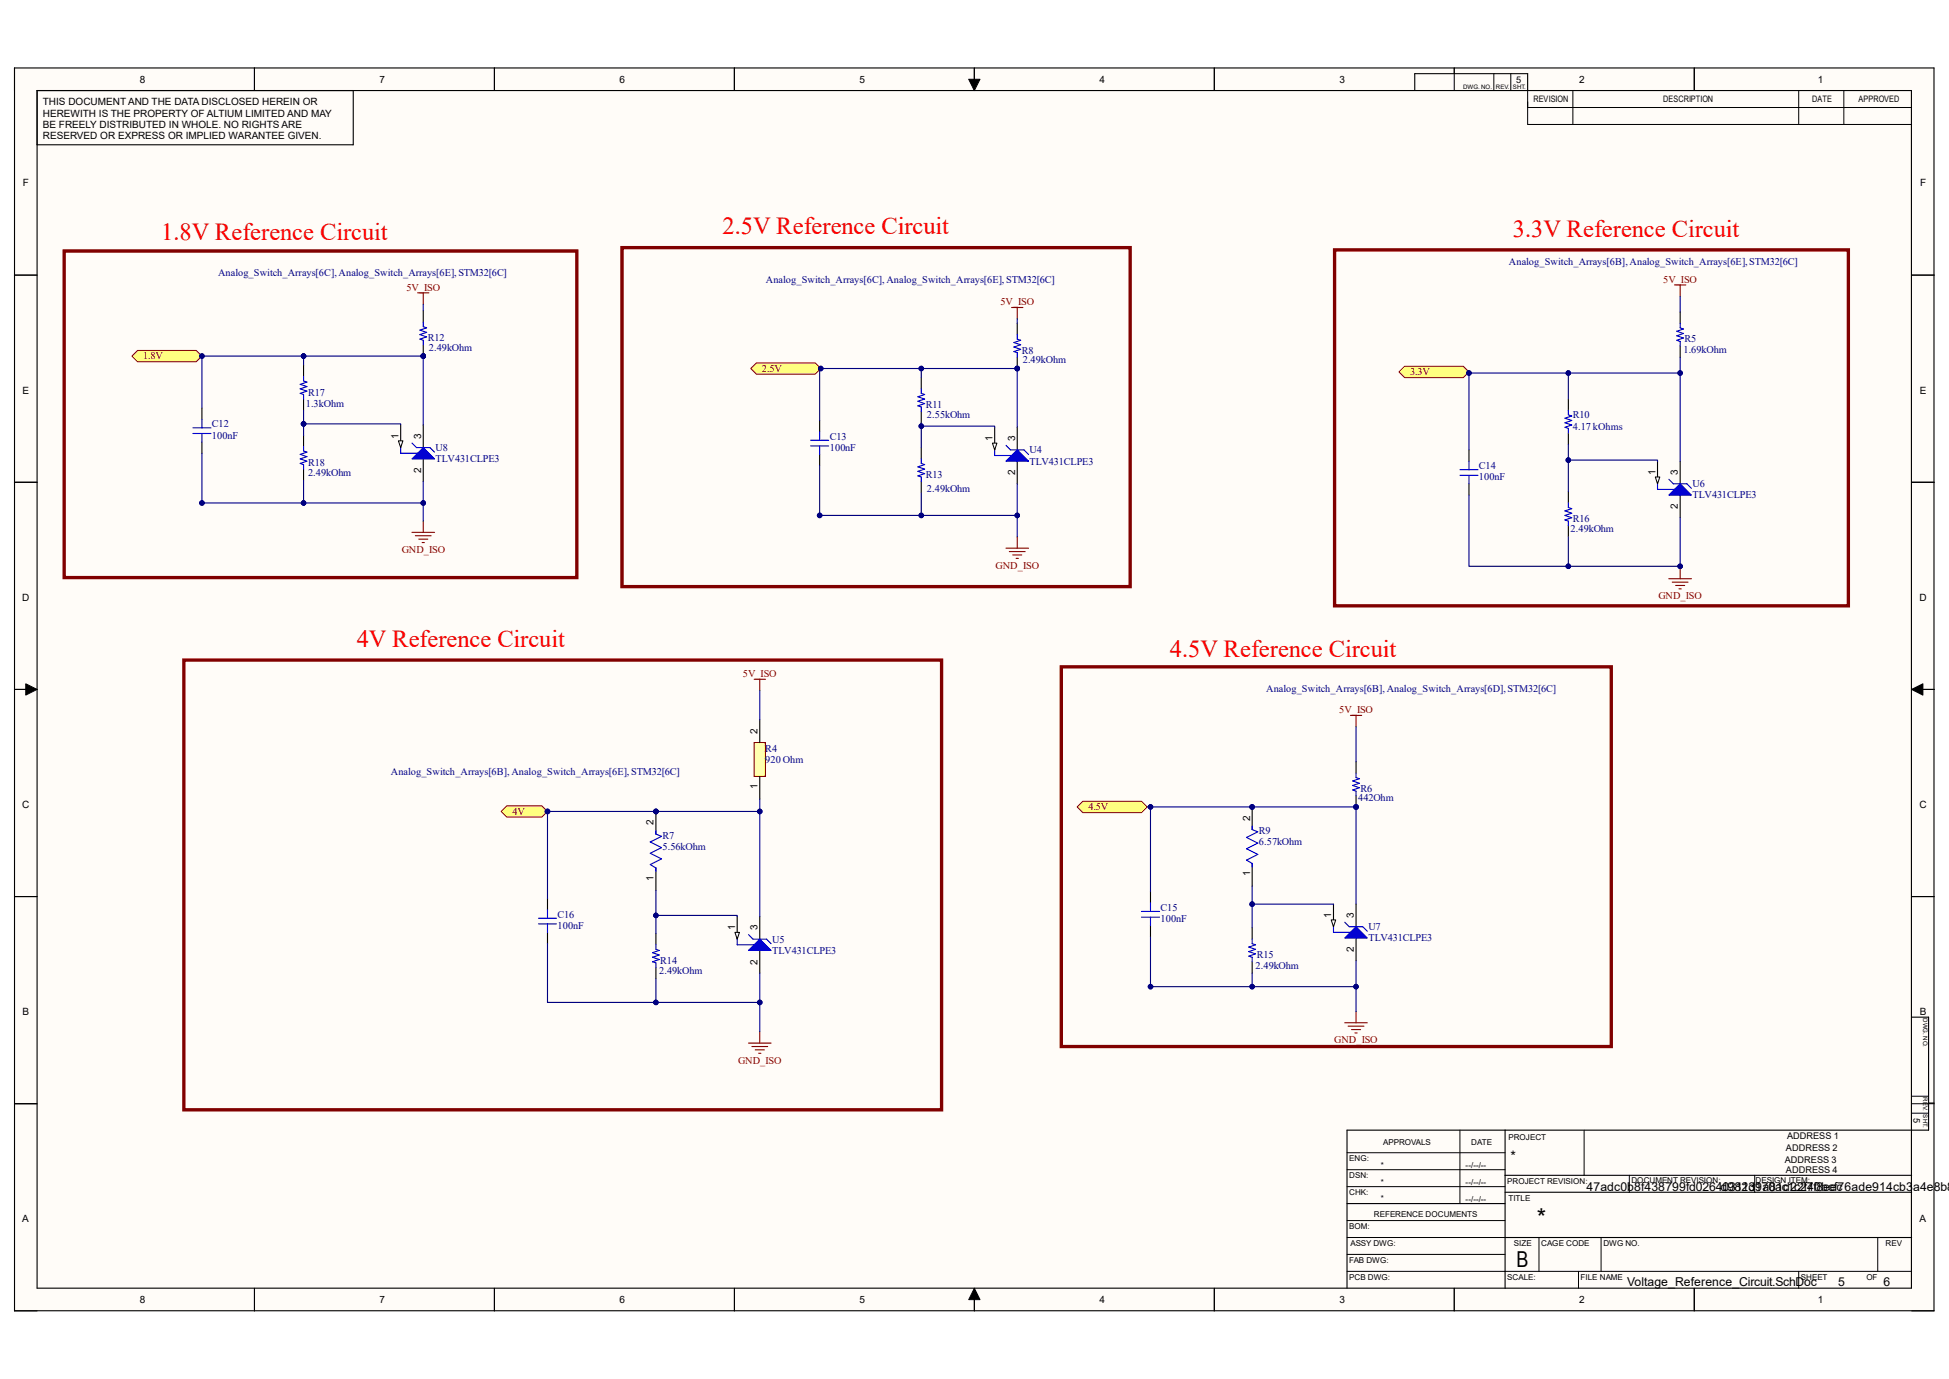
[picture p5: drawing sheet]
<svg xmlns="http://www.w3.org/2000/svg" width="297mm" height="210mm" viewBox="0 0 297 210" stroke-linecap="round" stroke-linejoin="round" font-family="sans-serif">
<g fill="#fffcf8">
<path d="M2.2 10.4h292.6v189.2h-292.6z" fill-rule="evenodd"/>
<path d="M5.7 13.8h285.6v182.4h-285.6z" fill-rule="evenodd"/>
</g>
<g fill="none" stroke="#000" stroke-width=".15">
<path d="M2.2 10.3v3.5M38.8 10.3v3.5M75.3 10.3v3.5M111.9 10.4v3.4M147.6 12.1h1.7l-.8 1.7zM148.5 10.4v3.4M185 10.4v3.4M221.6 10.4v3.4M227.6 11.2v2.6M230.2 11.2v2.6M232.8 13.8v5.2h58.5M232.8 16.4h58.5"/>
<path d="M239.7 13.8v5.2M258.2 10.4v3.4M274.1 13.8v5.2M281 13.8v5.2M2.2 41.9h3.4M291.3 41.9h3.5M2.2 73.4h3.4M291.3 73.4h3.5M2.2 105h3.4M3.9 104.1l1.7 .9-1.7 .9zM291.3 105l1.7-.9v1.8zM291.3 105h3.5"/>
<path d="M2.2 136.5h3.4M291.3 136.5h3.5M2.2 168.1h3.4M205.3 178.1h24.1M205.3 175.6h24.1M222.5 172.1v11.2M241.4 172.1v6.9M248.3 179v2.6M267.4 179v2.6M291.3 168.1h3.5M291.3 169.5h2.6M291.3 167h2.6"/>
<path d="M2.2 196.2v3.4h3.5M38.8 196.2v3.4M75.3 196.2v3.4M111.9 196.2v3.4M148.5 196.2l.8 1.7h-1.7zM148.5 196.2v3.4M185 196.2v3.4M205.3 193.6h86M205.3 180.7h24.1M205.3 188.5h24.1M205.3 185.9h24.1M205.3 191h24.1"/>
<path d="M221.6 196.2v3.4M234.5 188.5v5.1M240.5 193.6v2.6M244 188.5v5.1M258.2 196.2v3.4M274.1 193.6v2.6M286.2 188.5v5.1M291.3 199.6h3.5"/>
</g>
<g fill="none" stroke="#000" stroke-width=".17">
<path d="M2.2 10.4h292.5v189.2h-292.5zM5.6 13.8h285.7v182.4h-285.6zM38.8 10.3v3.5M53.8 13.8v8.3h-48.2M75.3 10.3v3.5M111.9 10.4v3.4M148.5 10.4v3.4M185 10.4v3.4M215.6 13.8v-2.6h17.2v2.6M221.6 10.4v.8M258.2 10.4v3.4M2.2 41.9h3.4"/>
<path d="M291.3 41.9h3.5M2.2 73.4h3.4M64.5 64.7v3.5M64.5 69.9v3.4M291.3 73.4h3.5M2.2 105h3.4M291.3 105h3.5M2.2 136.5h3.4M291.3 136.5h3.5M291.3 154.9h2.6v17.2h-88.6v24.1M2.2 168.1h3.4M229.4 179h61.9"/>
<path d="M229.4 172.1v24.1M293.9 168h.9M38.8 196.2v3.4M75.3 196.2v3.4M111.9 196.2v3.4M148.5 196.2v3.4M185 196.2v3.4M205.3 183.3h24.1M221.6 196.2v3.4M229.4 181.6h61.9M229.4 188.5h61.9M258.2 196.2v3.4"/>
</g>
<path d="M147.6 12.1h1.7l-.8 1.7zM3.9 104.1l1.7 .9-1.7 .9zM291.3 105l1.7-.9v1.8zM148.5 196.2l.8 1.7h-1.7z" fill="#000"/>
<path d="M64.5 68.2l1.7 1.7h-3.4z" fill="#00f"/>
<path d="M61.1 68.2v.8h2.7M62.8 67.5l.7 .7h2l.7 .7M64.5 68.2l1.7 1.7h-3.4z" fill="none" stroke="#00f" stroke-width=".17"/>
<path d="M61.1 64.7v3.5" fill="none" stroke="#000" stroke-width=".17"/>
<path d="M60.7 67.1h.7l-.3 1.1z" fill="#f8fcff"/>
<path d="M60.7 67.1h.7l-.3 1.1z" fill="none" stroke="#000" stroke-width=".15"/>
<path d="M64.5 79.4v1.7M62.8 81.1h3.4M63.3 81.6h2.4M63.8 82.1h1.4M64.3 82.6h.4" fill="none" stroke="#800000" stroke-width=".17"/>
<path d="M20.1 54.2l.9-.8h8.9l.9 .8-.9 .9h-8.9z" fill-rule="evenodd" fill="#ffff80"/>
<path d="M20.1 54.2l.9-.8h8.9l.9 .8-.9 .9h-8.9z" fill="none" stroke="#800000" stroke-width=".15"/>
<circle cx="30.8" cy="54.2" r=".34" fill="#000080"/>
<circle cx="30.8" cy="54.2" r=".34" fill="none" stroke="#000080" stroke-width=".15"/>
<path d="M63.6 44.6h1.8M64.5 44.6v1.7" fill="none" stroke="#800000" stroke-width=".17"/>
<path d="M46.3 66.3v1.7M46.3 71.4v1.8" fill="none" stroke="#000" stroke-width=".17"/>
<path d="M46.3 68v.7l.5 .2-1.1 .3 1.1 .3-1.1 .4 1.1 .3-1.1 .4 .6 .2v.6" fill="none" stroke="#00f" stroke-width=".17"/>
<circle cx="64.5" cy="54.2" r=".34" fill="#000080"/>
<circle cx="64.5" cy="54.2" r=".34" fill="none" stroke="#000080" stroke-width=".15"/>
<path d="M64.5 47.3v1.8M64.5 52.5v1.7" fill="none" stroke="#000" stroke-width=".17"/>
<circle cx="64.5" cy="54.2" r=".34" fill="#000080"/>
<circle cx="64.5" cy="54.2" r=".34" fill="none" stroke="#000080" stroke-width=".15"/>
<path d="M46.3 57.3v.7l.5 .2-1.1 .3 1.1 .4-1.1 .3 1.1 .4-1.1 .3 .6 .2v.7M64.5 49.1v.7l.5 .1-1 .4 1 .3-1 .4 1 .3-1 .3 .5 .2v.7M29.4 65.2h2.7M29.4 66h2.7M30.8 63.9v1.3M30.8 66v1.3" fill="none" stroke="#00f" stroke-width=".17"/>
<path d="M46.3 55.6v1.7M30.8 62.1v1.8M30.8 67.3v1.7M46.3 60.8v1.7M155 65.1v3.4M155 70.2v3.5" fill="none" stroke="#000" stroke-width=".17"/>
<path d="M153.3 70.2l1.7-1.7 1.7 1.7z" fill="#00f"/>
<path d="M151.6 68.5v.9h2.7M153.3 70.2l1.7-1.7 1.7 1.7zM153.3 67.8l.7 .7h2.1l.6 .7" fill="none" stroke="#00f" stroke-width=".17"/>
<path d="M151.6 65.1v3.4" fill="none" stroke="#000" stroke-width=".17"/>
<path d="M151.2 67.5h.7l-.3 1z" fill="#f8fcff"/>
<path d="M151.2 67.5h.7l-.3 1z" fill="none" stroke="#000" stroke-width=".15"/>
<path d="M153.3 83.5h3.4M153.8 84h2.4M154.3 84.5h1.4M154.9 85h.3M155 81.8v1.7" fill="none" stroke="#800000" stroke-width=".17"/>
<path d="M114.4 56.1l.9-.8h8.9l.9 .8-.9 .9h-8.9z" fill-rule="evenodd" fill="#ffff80"/>
<path d="M114.4 56.1l.9-.8h8.9l.9 .8-.9 .9h-8.9z" fill="none" stroke="#800000" stroke-width=".15"/>
<circle cx="125.1" cy="56.1" r=".34" fill="#000080"/>
<circle cx="125.1" cy="56.1" r=".34" fill="none" stroke="#000080" stroke-width=".15"/>
<path d="M154.2 46.8h1.7M155 46.8v1.8" fill="none" stroke="#800000" stroke-width=".17"/>
<path d="M140.4 57.5v1.7M140.4 62.7v1.7M140.4 68.2v1.7M140.4 73.3v1.8" fill="none" stroke="#000" stroke-width=".17"/>
<path d="M140.4 59.2v.7l.5 .2-1 .3 1 .4-1 .3 1 .4-1 .3 .5 .2v.7M140.4 69.9v.7l.5 .2-1 .3 1 .3-1 .4 1 .3-1 .4 .5 .1v.7" fill="none" stroke="#00f" stroke-width=".17"/>
<circle cx="155" cy="56.1" r=".34" fill="#000080"/>
<circle cx="155" cy="56.1" r=".34" fill="none" stroke="#000080" stroke-width=".15"/>
<path d="M155 49.2v1.8M155 54.4v1.7" fill="none" stroke="#000" stroke-width=".17"/>
<circle cx="155" cy="56.1" r=".34" fill="#000080"/>
<circle cx="155" cy="56.1" r=".34" fill="none" stroke="#000080" stroke-width=".15"/>
<path d="M155 51v.7l.5 .1-1 .4 1 .3-1 .4 1 .3-1 .3 .5 .2v.7M123.5 67.1h2.8M123.5 67.9h2.8M124.9 65.8v1.3M124.9 67.9v1.3" fill="none" stroke="#00f" stroke-width=".17"/>
<path d="M124.9 64v1.8M124.9 69.2v1.7M256 70.2v3.5M256 75.4v3.4" fill="none" stroke="#000" stroke-width=".17"/>
<path d="M256 73.7l1.8 1.7h-3.5z" fill="#00f"/>
<path d="M252.6 73.7v.8h2.8M254.3 73l.7 .7h2.1l.7 .7M256 73.7l1.8 1.7h-3.5z" fill="none" stroke="#00f" stroke-width=".17"/>
<path d="M252.6 70.2v3.5" fill="none" stroke="#000" stroke-width=".17"/>
<path d="M252.3 72.6h.6l-.3 1.1z" fill="#f8fcff"/>
<path d="M252.3 72.6h.6l-.3 1.1z" fill="none" stroke="#000" stroke-width=".15"/>
<path d="M254.3 88.1h3.5M254.8 88.7h2.4M255.4 89.2h1.3M255.9 89.7h.3M256 86.4v1.7" fill="none" stroke="#800000" stroke-width=".17"/>
<path d="M214 55.8h9l.9 .8-.9 .9h-9l-.8-.9z" fill-rule="evenodd" fill="#ffff80"/>
<path d="M214 55.8h9l.9 .8-.9 .9h-9l-.8-.9z" fill="none" stroke="#800000" stroke-width=".15"/>
<path d="M255.2 43.4h1.7M256 43.4v1.7" fill="none" stroke="#800000" stroke-width=".17"/>
<path d="M256 47.5v1.7M256 52.7v1.7M223.9 68.5v1.7M223.9 73.7v1.7M239 60.8v1.7M239 65.9v1.8M239 74.9v1.7M239 80.1v1.7M115.8 139.6v3.4M115.8 144.7v3.5" fill="none" stroke="#000" stroke-width=".17"/>
<path d="M256 49.2v.7l.6 .2-1.1 .4 1.1 .3-1.1 .3 1.1 .4-1.1 .3 .5 .2v.7M222.5 71.5h2.7M222.5 72.4h2.7M223.9 70.2v1.3M223.9 72.4v1.3M239 62.5v.7l.5 .2-1 .3 1 .3-1 .4 1 .3-1 .4 .5 .1v.7M239 76.6v.7l.5 .2-1 .3 1 .4-1 .3 1 .3-1 .4 .5 .2v.7" fill="none" stroke="#00f" stroke-width=".17"/>
<path d="M114.1 144.7l1.7-1.7 1.7 1.7z" fill="#00f"/>
<path d="M112.3 143v.9h2.8M114.1 144.7l1.7-1.7 1.7 1.7zM114.1 142.3l.6 .7h2.1l.7 .7" fill="none" stroke="#00f" stroke-width=".17"/>
<path d="M112.3 139.6v3.4" fill="none" stroke="#000" stroke-width=".17"/>
<path d="M112 142h.7l-.4 1z" fill="#f8fcff"/>
<path d="M112 142h.7l-.4 1z" fill="none" stroke="#000" stroke-width=".15"/>
<path d="M114.1 158.9h3.4M114.6 159.4h2.4M115.1 159.9h1.4M115.8 157.1v1.8M115.6 160.4h.4" fill="none" stroke="#800000" stroke-width=".17"/>
<path d="M83.4 136.8v1.8M83.4 142v1.7M100 142.2v1.7M100 147.3v1.8" fill="none" stroke="#000" stroke-width=".17"/>
<path d="M82.1 139.8h2.7M83.4 138.6v1.2M82.1 140.7h2.7M83.4 140.7v1.3M100 143.9v.7l.5 .1-1.1 .4 1.1 .3-1.1 .4 1.1 .3-1.1 .4 .6 .1v.7" fill="none" stroke="#00f" stroke-width=".17"/>
<circle cx="100" cy="123.6" r=".34" fill="#000080"/>
<circle cx="100" cy="123.6" r=".34" fill="none" stroke="#000080" stroke-width=".15"/>
<path d="M100 123.6v3.4M100 132.2v3.4" fill="none" stroke="#000" stroke-width=".17"/>
<circle cx="100" cy="123.6" r=".34" fill="#000080"/>
<circle cx="100" cy="123.6" r=".34" fill="none" stroke="#000080" stroke-width=".15"/>
<path d="M100 126.5v.5l.8 .4-1.7 .8 1.7 .9-1.7 .9 1.7 .8-1.7 .9 .9 .5v.5" fill="none" stroke="#00f" stroke-width=".17"/>
<path d="M76.4 123.6l.8-.9h5.4l.8 .9-.8 .8h-5.4z" fill-rule="evenodd" fill="#ffff80"/>
<path d="M76.4 123.6l.8-.9h5.4l.8 .9-.8 .8h-5.4z" fill="none" stroke="#800000" stroke-width=".15"/>
<circle cx="83.4" cy="123.6" r=".34" fill="#000080"/>
<circle cx="83.4" cy="123.6" r=".34" fill="none" stroke="#000080" stroke-width=".15"/>
<path d="M114.9 103.5h1.7M115.8 103.5v1.7" fill="none" stroke="#800000" stroke-width=".17"/>
<path d="M114.9 113.1h1.7v5.1h-1.7z" fill-rule="evenodd" fill="#ffffb0"/>
<path d="M114.9 113.1h1.7v5.1h-1.7z" fill="none" stroke="#800000" stroke-width=".17"/>
<path d="M115.8 109.6v3.5M115.8 118.2v3.5M206.7 137.7v3.4M206.7 142.9v3.4" fill="none" stroke="#000" stroke-width=".17"/>
<path d="M206.7 141.1l1.7 1.8h-3.5z" fill="#00f"/>
<path d="M203.2 141.1v.9h2.8M204.9 140.5l.7 .6h2.1l.7 .7M206.7 141.1l1.7 1.8h-3.5z" fill="none" stroke="#00f" stroke-width=".17"/>
<path d="M203.2 137.7v3.4" fill="none" stroke="#000" stroke-width=".17"/>
<path d="M202.9 140.1h.6l-.3 1z" fill="#f8fcff"/>
<path d="M202.9 140.1h.6l-.3 1z" fill="none" stroke="#000" stroke-width=".15"/>
<path d="M204.9 155.8h3.5M205.4 156.3h2.5M206 156.8h1.3M206.5 157.3h.3M206.7 154.1v1.7" fill="none" stroke="#800000" stroke-width=".17"/>
<path d="M165 122h8.9l.9 .9-.9 .9h-8.9l-.9-.9z" fill-rule="evenodd" fill="#ffff80"/>
<path d="M165 122h8.9l.9 .9-.9 .9h-8.9l-.9-.9z" fill="none" stroke="#800000" stroke-width=".15"/>
<path d="M205.8 109h1.7M206.7 109v1.7" fill="none" stroke="#800000" stroke-width=".17"/>
<circle cx="206.6" cy="122.9" r=".34" fill="#000080"/>
<circle cx="206.6" cy="122.9" r=".34" fill="none" stroke="#000080" stroke-width=".15"/>
<path d="M206.7 116v1.7M206.7 121.2v1.7" fill="none" stroke="#000" stroke-width=".17"/>
<circle cx="206.6" cy="122.9" r=".34" fill="#000080"/>
<circle cx="206.6" cy="122.9" r=".34" fill="none" stroke="#000080" stroke-width=".15"/>
<path d="M206.7 117.7v.7l.5 .2-1.1 .3 1.1 .4-1.1 .3 1.1 .4-1.1 .3 .6 .2v.7M173.9 138.8h2.8M173.9 139.7h2.8M175.3 137.5v1.3M175.3 139.7v1.3M190.8 143v.7l.5 .2-1 .3 1 .4-1 .3 1 .4-1 .3 .5 .2v.7" fill="none" stroke="#00f" stroke-width=".17"/>
<path d="M175.3 135.8v1.7M175.3 141v1.7M190.8 141.3v1.7M190.8 146.5v1.7" fill="none" stroke="#000" stroke-width=".17"/>
<circle cx="190.8" cy="122.9" r=".34" fill="#000080"/>
<circle cx="190.8" cy="122.9" r=".34" fill="none" stroke="#000080" stroke-width=".15"/>
<path d="M190.8 122.9v3.4M190.8 131.5v3.4" fill="none" stroke="#000" stroke-width=".17"/>
<circle cx="190.8" cy="122.9" r=".34" fill="#000080"/>
<circle cx="190.8" cy="122.9" r=".34" fill="none" stroke="#000080" stroke-width=".15"/>
<path d="M190.8 125.8v.5l.9 .4-1.7 .8 1.7 .9-1.7 .9 1.7 .8-1.7 .9 .8 .5v.5" fill="none" stroke="#00f" stroke-width=".17"/>
<path d="M9.8 38.2h78.1v49.8h-78.1zM94.8 37.7h77.4v51.6h-77.4zM203.4 38.1h78.3v54.2h-78.3zM28 100.5h115.5v68.5h-115.5zM161.7 101.6h83.8v57.8h-83.8z" fill="none" stroke="#800000" stroke-width=".51"/>
<path d="M46.3 54.2h18.2" fill="none" stroke="#000080" stroke-width=".17"/>
<circle cx="64.5" cy="54.2" r=".34" fill="#000080"/>
<circle cx="64.5" cy="54.2" r=".34" fill="none" stroke="#000080" stroke-width=".15"/>
<circle cx="46.3" cy="54.2" r=".34" fill="#000080"/>
<circle cx="46.3" cy="54.2" r=".34" fill="none" stroke="#000080" stroke-width=".15"/>
<path d="M46.3 54.2v1.4" fill="none" stroke="#000080" stroke-width=".17"/>
<circle cx="46.3" cy="54.2" r=".34" fill="#000080"/>
<circle cx="46.3" cy="54.2" r=".34" fill="none" stroke="#000080" stroke-width=".15"/>
<path d="M46.3 54.2h-15.5v7.9" fill="none" stroke="#000080" stroke-width=".17"/>
<circle cx="30.8" cy="54.2" r=".34" fill="#000080"/>
<circle cx="30.8" cy="54.2" r=".34" fill="none" stroke="#000080" stroke-width=".15"/>
<circle cx="46.3" cy="54.2" r=".34" fill="#000080"/>
<circle cx="46.3" cy="54.2" r=".34" fill="none" stroke="#000080" stroke-width=".15"/>
<path d="M46.3 73.2v3.4" fill="none" stroke="#000080" stroke-width=".17"/>
<circle cx="46.3" cy="76.6" r=".34" fill="#000080"/>
<circle cx="46.3" cy="76.6" r=".34" fill="none" stroke="#000080" stroke-width=".15"/>
<path d="M30.6 76.6h33.9v2.8" fill="none" stroke="#000080" stroke-width=".17"/>
<circle cx="30.8" cy="76.6" r=".34" fill="#000080"/>
<circle cx="30.8" cy="76.6" r=".34" fill="none" stroke="#000080" stroke-width=".15"/>
<circle cx="46.3" cy="76.6" r=".34" fill="#000080"/>
<circle cx="46.3" cy="76.6" r=".34" fill="none" stroke="#000080" stroke-width=".15"/>
<circle cx="64.5" cy="76.6" r=".34" fill="#000080"/>
<circle cx="64.5" cy="76.6" r=".34" fill="none" stroke="#000080" stroke-width=".15"/>
<path d="M30.8 69v7.6" fill="none" stroke="#000080" stroke-width=".17"/>
<circle cx="30.8" cy="76.6" r=".34" fill="#000080"/>
<circle cx="30.8" cy="76.6" r=".34" fill="none" stroke="#000080" stroke-width=".15"/>
<path d="M46.3 64.6h14.8v.1" fill="none" stroke="#000080" stroke-width=".17"/>
<circle cx="46.3" cy="64.6" r=".34" fill="#000080"/>
<circle cx="46.3" cy="64.6" r=".34" fill="none" stroke="#000080" stroke-width=".15"/>
<path d="M64.5 73.3v3.3" fill="none" stroke="#000080" stroke-width=".17"/>
<circle cx="64.5" cy="76.6" r=".34" fill="#000080"/>
<circle cx="64.5" cy="76.6" r=".34" fill="none" stroke="#000080" stroke-width=".15"/>
<path d="M64.5 54.2v10.5" fill="none" stroke="#000080" stroke-width=".17"/>
<circle cx="64.5" cy="54.2" r=".34" fill="#000080"/>
<circle cx="64.5" cy="54.2" r=".34" fill="none" stroke="#000080" stroke-width=".15"/>
<path d="M46.3 64.6v1.7" fill="none" stroke="#000080" stroke-width=".17"/>
<circle cx="46.3" cy="64.6" r=".34" fill="#000080"/>
<circle cx="46.3" cy="64.6" r=".34" fill="none" stroke="#000080" stroke-width=".15"/>
<path d="M46.3 62.5v2.1" fill="none" stroke="#000080" stroke-width=".17"/>
<circle cx="46.3" cy="64.6" r=".34" fill="#000080"/>
<circle cx="46.3" cy="64.6" r=".34" fill="none" stroke="#000080" stroke-width=".15"/>
<path d="M140.4 75.1v3.4" fill="none" stroke="#000080" stroke-width=".17"/>
<circle cx="140.4" cy="78.5" r=".34" fill="#000080"/>
<circle cx="140.4" cy="78.5" r=".34" fill="none" stroke="#000080" stroke-width=".15"/>
<path d="M124.9 70.9v7.6" fill="none" stroke="#000080" stroke-width=".17"/>
<circle cx="124.9" cy="78.5" r=".34" fill="#000080"/>
<circle cx="124.9" cy="78.5" r=".34" fill="none" stroke="#000080" stroke-width=".15"/>
<path d="M124.7 78.5h30.3" fill="none" stroke="#000080" stroke-width=".17"/>
<circle cx="124.9" cy="78.5" r=".34" fill="#000080"/>
<circle cx="124.9" cy="78.5" r=".34" fill="none" stroke="#000080" stroke-width=".15"/>
<circle cx="140.4" cy="78.5" r=".34" fill="#000080"/>
<circle cx="140.4" cy="78.5" r=".34" fill="none" stroke="#000080" stroke-width=".15"/>
<circle cx="155" cy="78.5" r=".34" fill="#000080"/>
<circle cx="155" cy="78.5" r=".34" fill="none" stroke="#000080" stroke-width=".15"/>
<path d="M155 73.7v8.1" fill="none" stroke="#000080" stroke-width=".17"/>
<circle cx="155" cy="78.5" r=".34" fill="#000080"/>
<circle cx="155" cy="78.5" r=".34" fill="none" stroke="#000080" stroke-width=".15"/>
<path d="M151.6 65.1v-.2h-11.2v3.3" fill="none" stroke="#000080" stroke-width=".17"/>
<circle cx="140.4" cy="64.9" r=".34" fill="#000080"/>
<circle cx="140.4" cy="64.9" r=".34" fill="none" stroke="#000080" stroke-width=".15"/>
<path d="M155 56.1v9" fill="none" stroke="#000080" stroke-width=".17"/>
<circle cx="155" cy="56.1" r=".34" fill="#000080"/>
<circle cx="155" cy="56.1" r=".34" fill="none" stroke="#000080" stroke-width=".15"/>
<path d="M140.4 64.4v.5" fill="none" stroke="#000080" stroke-width=".17"/>
<circle cx="140.4" cy="64.9" r=".34" fill="#000080"/>
<circle cx="140.4" cy="64.9" r=".34" fill="none" stroke="#000080" stroke-width=".15"/>
<path d="M140.4 57.5v-1.4h-15.5v7.9" fill="none" stroke="#000080" stroke-width=".17"/>
<circle cx="125.1" cy="56.1" r=".34" fill="#000080"/>
<circle cx="125.1" cy="56.1" r=".34" fill="none" stroke="#000080" stroke-width=".15"/>
<circle cx="140.4" cy="56.1" r=".34" fill="#000080"/>
<circle cx="140.4" cy="56.1" r=".34" fill="none" stroke="#000080" stroke-width=".15"/>
<path d="M140.4 56.1h14.6" fill="none" stroke="#000080" stroke-width=".17"/>
<circle cx="140.4" cy="56.1" r=".34" fill="#000080"/>
<circle cx="140.4" cy="56.1" r=".34" fill="none" stroke="#000080" stroke-width=".15"/>
<circle cx="155" cy="56.1" r=".34" fill="#000080"/>
<circle cx="155" cy="56.1" r=".34" fill="none" stroke="#000080" stroke-width=".15"/>
<path d="M256 45.1v2.4M256 56.8v13.4" fill="none" stroke="#000080" stroke-width=".17"/>
<circle cx="256" cy="56.8" r=".34" fill="#000080"/>
<circle cx="256" cy="56.8" r=".34" fill="none" stroke="#000080" stroke-width=".15"/>
<path d="M223.9 75.4v10.8h32.1" fill="none" stroke="#000080" stroke-width=".17"/>
<circle cx="239" cy="86.2" r=".34" fill="#000080"/>
<circle cx="239" cy="86.2" r=".34" fill="none" stroke="#000080" stroke-width=".15"/>
<circle cx="256" cy="86.2" r=".34" fill="#000080"/>
<circle cx="256" cy="86.2" r=".34" fill="none" stroke="#000080" stroke-width=".15"/>
<path d="M256 78.8v7.6" fill="none" stroke="#000080" stroke-width=".17"/>
<circle cx="256" cy="86.2" r=".34" fill="#000080"/>
<circle cx="256" cy="86.2" r=".34" fill="none" stroke="#000080" stroke-width=".15"/>
<path d="M239 81.8v4.4" fill="none" stroke="#000080" stroke-width=".17"/>
<circle cx="239" cy="86.2" r=".34" fill="#000080"/>
<circle cx="239" cy="86.2" r=".34" fill="none" stroke="#000080" stroke-width=".15"/>
<path d="M223.9 56.8h15.1" fill="none" stroke="#000080" stroke-width=".17"/>
<circle cx="223.9" cy="56.8" r=".34" fill="#000080"/>
<circle cx="223.9" cy="56.8" r=".34" fill="none" stroke="#000080" stroke-width=".15"/>
<circle cx="239" cy="56.8" r=".34" fill="#000080"/>
<circle cx="239" cy="56.8" r=".34" fill="none" stroke="#000080" stroke-width=".15"/>
<path d="M223.9 56.6v11.9" fill="none" stroke="#000080" stroke-width=".17"/>
<circle cx="223.9" cy="56.8" r=".34" fill="#000080"/>
<circle cx="223.9" cy="56.8" r=".34" fill="none" stroke="#000080" stroke-width=".15"/>
<path d="M252.6 70.2v-.1h-13.6v4.8" fill="none" stroke="#000080" stroke-width=".17"/>
<circle cx="239" cy="70.1" r=".34" fill="#000080"/>
<circle cx="239" cy="70.1" r=".34" fill="none" stroke="#000080" stroke-width=".15"/>
<path d="M239 67.7v2.4" fill="none" stroke="#000080" stroke-width=".17"/>
<circle cx="239" cy="70.1" r=".34" fill="#000080"/>
<circle cx="239" cy="70.1" r=".34" fill="none" stroke="#000080" stroke-width=".15"/>
<path d="M256 54.4v2.4h-17v4" fill="none" stroke="#000080" stroke-width=".17"/>
<circle cx="239" cy="56.8" r=".34" fill="#000080"/>
<circle cx="239" cy="56.8" r=".34" fill="none" stroke="#000080" stroke-width=".15"/>
<circle cx="256" cy="56.8" r=".34" fill="#000080"/>
<circle cx="256" cy="56.8" r=".34" fill="none" stroke="#000080" stroke-width=".15"/>
<path d="M115.8 148.2v8.9" fill="none" stroke="#000080" stroke-width=".17"/>
<circle cx="115.8" cy="152.7" r=".34" fill="#000080"/>
<circle cx="115.8" cy="152.7" r=".34" fill="none" stroke="#000080" stroke-width=".15"/>
<path d="M83.4 143.7v9h32.4" fill="none" stroke="#000080" stroke-width=".17"/>
<circle cx="100" cy="152.7" r=".34" fill="#000080"/>
<circle cx="100" cy="152.7" r=".34" fill="none" stroke="#000080" stroke-width=".15"/>
<circle cx="115.8" cy="152.7" r=".34" fill="#000080"/>
<circle cx="115.8" cy="152.7" r=".34" fill="none" stroke="#000080" stroke-width=".15"/>
<path d="M112.3 139.6v-.2h-12.3v2.8" fill="none" stroke="#000080" stroke-width=".17"/>
<circle cx="100" cy="139.4" r=".34" fill="#000080"/>
<circle cx="100" cy="139.4" r=".34" fill="none" stroke="#000080" stroke-width=".15"/>
<path d="M100 149.1v3.6" fill="none" stroke="#000080" stroke-width=".17"/>
<circle cx="100" cy="152.7" r=".34" fill="#000080"/>
<circle cx="100" cy="152.7" r=".34" fill="none" stroke="#000080" stroke-width=".15"/>
<path d="M100 135.6v3.8" fill="none" stroke="#000080" stroke-width=".17"/>
<circle cx="100" cy="139.4" r=".34" fill="#000080"/>
<circle cx="100" cy="139.4" r=".34" fill="none" stroke="#000080" stroke-width=".15"/>
<path d="M83.4 123.6v13.2" fill="none" stroke="#000080" stroke-width=".17"/>
<circle cx="83.4" cy="123.6" r=".34" fill="#000080"/>
<circle cx="83.4" cy="123.6" r=".34" fill="none" stroke="#000080" stroke-width=".15"/>
<path d="M83.4 123.6h16.6" fill="none" stroke="#000080" stroke-width=".17"/>
<circle cx="83.4" cy="123.6" r=".34" fill="#000080"/>
<circle cx="83.4" cy="123.6" r=".34" fill="none" stroke="#000080" stroke-width=".15"/>
<circle cx="100" cy="123.6" r=".34" fill="#000080"/>
<circle cx="100" cy="123.6" r=".34" fill="none" stroke="#000080" stroke-width=".15"/>
<path d="M115.8 123.6v16" fill="none" stroke="#000080" stroke-width=".17"/>
<circle cx="115.8" cy="123.6" r=".34" fill="#000080"/>
<circle cx="115.8" cy="123.6" r=".34" fill="none" stroke="#000080" stroke-width=".15"/>
<path d="M115.8 121.7v1.9h-15.8" fill="none" stroke="#000080" stroke-width=".17"/>
<circle cx="100" cy="123.6" r=".34" fill="#000080"/>
<circle cx="100" cy="123.6" r=".34" fill="none" stroke="#000080" stroke-width=".15"/>
<circle cx="115.8" cy="123.6" r=".34" fill="#000080"/>
<circle cx="115.8" cy="123.6" r=".34" fill="none" stroke="#000080" stroke-width=".15"/>
<path d="M115.8 105.2v4.4M175.3 142.7v7.6" fill="none" stroke="#000080" stroke-width=".17"/>
<circle cx="175.3" cy="150.3" r=".34" fill="#000080"/>
<circle cx="175.3" cy="150.3" r=".34" fill="none" stroke="#000080" stroke-width=".15"/>
<path d="M190.8 137.7h12.4" fill="none" stroke="#000080" stroke-width=".17"/>
<circle cx="190.8" cy="137.7" r=".34" fill="#000080"/>
<circle cx="190.8" cy="137.7" r=".34" fill="none" stroke="#000080" stroke-width=".15"/>
<path d="M175.2 150.3h31.5" fill="none" stroke="#000080" stroke-width=".17"/>
<circle cx="175.3" cy="150.3" r=".34" fill="#000080"/>
<circle cx="175.3" cy="150.3" r=".34" fill="none" stroke="#000080" stroke-width=".15"/>
<circle cx="190.8" cy="150.3" r=".34" fill="#000080"/>
<circle cx="190.8" cy="150.3" r=".34" fill="none" stroke="#000080" stroke-width=".15"/>
<circle cx="206.6" cy="150.3" r=".34" fill="#000080"/>
<circle cx="206.6" cy="150.3" r=".34" fill="none" stroke="#000080" stroke-width=".15"/>
<path d="M206.7 146.3v7.8" fill="none" stroke="#000080" stroke-width=".17"/>
<circle cx="206.6" cy="150.3" r=".34" fill="#000080"/>
<circle cx="206.6" cy="150.3" r=".34" fill="none" stroke="#000080" stroke-width=".15"/>
<path d="M190.8 148.2v2.1" fill="none" stroke="#000080" stroke-width=".17"/>
<circle cx="190.8" cy="150.3" r=".34" fill="#000080"/>
<circle cx="190.8" cy="150.3" r=".34" fill="none" stroke="#000080" stroke-width=".15"/>
<path d="M190.8 134.9v6.4" fill="none" stroke="#000080" stroke-width=".17"/>
<circle cx="190.8" cy="137.7" r=".34" fill="#000080"/>
<circle cx="190.8" cy="137.7" r=".34" fill="none" stroke="#000080" stroke-width=".15"/>
<path d="M206.7 110.7v5.3M174.8 122.9h31.9" fill="none" stroke="#000080" stroke-width=".17"/>
<circle cx="175.3" cy="122.9" r=".34" fill="#000080"/>
<circle cx="175.3" cy="122.9" r=".34" fill="none" stroke="#000080" stroke-width=".15"/>
<circle cx="190.8" cy="122.9" r=".34" fill="#000080"/>
<circle cx="190.8" cy="122.9" r=".34" fill="none" stroke="#000080" stroke-width=".15"/>
<circle cx="206.6" cy="122.9" r=".34" fill="#000080"/>
<circle cx="206.6" cy="122.9" r=".34" fill="none" stroke="#000080" stroke-width=".15"/>
<path d="M175.3 122.9v12.9" fill="none" stroke="#000080" stroke-width=".17"/>
<circle cx="175.3" cy="122.9" r=".34" fill="#000080"/>
<circle cx="175.3" cy="122.9" r=".34" fill="none" stroke="#000080" stroke-width=".15"/>
<path d="M206.7 122.9v14.8" fill="none" stroke="#000080" stroke-width=".17"/>
<circle cx="206.6" cy="122.9" r=".34" fill="#000080"/>
<circle cx="206.6" cy="122.9" r=".34" fill="none" stroke="#000080" stroke-width=".15"/>
<path d="M64.5 46.3v1M155 48.6v.6" fill="none" stroke="#000080" stroke-width=".17"/>
<g font-size="3.7" fill="#f00">
<text x="110.1" y="35.7">2.5V Reference Circuit</text>
<text x="24.6" y="36.6">1.8V Reference Circuit</text>
<text x="230.5" y="36">3.3V Reference Circuit</text>
<text x="54.4" y="98.5">4V Reference Circuit</text>
<text x="178.3" y="100.1">4.5V Reference Circuit</text>
</g>
<text font-size="3.7" x="234.2" y="186.6">*</text>
<text font-size="3.3" x="231.1" y="192.9">B</text>
<text font-size="2.2" x="230.2" y="176.8">*</text>
<g font-size="1.9">
<text x="241.8" y="181.4">47adc0b8f438799fd026403113170ac1c27f8eec</text>
<text x="262.2" y="181.4">d982d9a81d22f40bcf76ade914cb3a4e8b84</text>
<text x="247.9" y="195.8">Voltage_Reference_Circuit.SchDoc</text>
<text x="280.1" y="195.8">5</text>
<text x="287" y="195.8">6</text>
</g>
<g font-size="1.6" fill="#000080">
<text x="230" y="40.3">Analog_Switch_Arrays[6B], Analog_Switch_Arrays[6E], STM32[6C]</text>
<text x="33.2" y="42">Analog_Switch_Arrays[6C], Analog_Switch_Arrays[6E], STM32[6C]</text>
<text x="116.7" y="43.1">Analog_Switch_Arrays[6C], Analog_Switch_Arrays[6E], STM32[6C]</text>
<text x="65.2" y="52">R12</text>
<text x="65.4" y="53.4">2.49kOhm</text>
<text x="155.7" y="53.9">R8</text>
<text x="256.5" y="53.7">1.69kOhm</text>
<text x="256.7" y="52.2">R5</text>
<text x="155.9" y="55.3">2.49kOhm</text>
<text x="32.3" y="65.1">C12</text>
<text x="46.6" y="62">1.3kOhm</text>
<text x="46.9" y="60.3">R17</text>
<text x="141.1" y="62.1">R11</text>
<text x="141.3" y="63.7">2.55kOhm</text>
<text x="239.7" y="65.4">4.17 kOhms</text>
<text x="239.7" y="63.7">R10</text>
<text x="32.3" y="66.8">100nF</text>
<text x="46.9" y="71">R18</text>
<text x="66.4" y="68.7">U8</text>
<text x="66.4" y="70.4">TLV431CLPE3</text>
<text x="126.4" y="68.7">100nF</text>
<text x="126.4" y="67">C13</text>
<text x="156.9" y="69">U4</text>
<text x="156.9" y="70.8">TLV431CLPE3</text>
<text x="225.4" y="71.5">C14</text>
<text x="46.9" y="72.5">2.49kOhm</text>
<text x="141.1" y="72.8">R13</text>
<text x="141.3" y="74.9">2.49kOhm</text>
<text x="225.4" y="73.2">100nF</text>
<text x="257.9" y="74.2">U6</text>
<text x="257.9" y="75.9">TLV431CLPE3</text>
<text x="239.4" y="81.1">2.49kOhm</text>
<text x="239.7" y="79.5">R16</text>
<text x="193" y="105.4">Analog_Switch_Arrays[6B], Analog_Switch_Arrays[6D], STM32[6C]</text>
<text x="59.6" y="118.1">Analog_Switch_Arrays[6B], Analog_Switch_Arrays[6E], STM32[6C]</text>
<text x="116.6" y="114.5">R4</text>
<text x="116.6" y="116.2">920 Ohm</text>
<text x="207" y="122">442Ohm</text>
<text x="207.3" y="120.6">R6</text>
<text x="101" y="127.7">R7</text>
<text x="101" y="129.5">5.56kOhm</text>
<text x="191.9" y="127">R9</text>
<text x="191.9" y="128.7">6.57kOhm</text>
<text x="85" y="141.5">100nF</text>
<text x="85" y="139.8">C16</text>
<text x="117.7" y="143.6">U5</text>
<text x="176.9" y="140.5">100nF</text>
<text x="176.9" y="138.7">C15</text>
<text x="208.5" y="141.6">U7</text>
<text x="208.5" y="143.4">TLV431CLPE3</text>
<text x="100.5" y="148.4">2.49kOhm</text>
<text x="100.6" y="146.8">R14</text>
<text x="117.7" y="145.3">TLV431CLPE3</text>
<text x="191.3" y="147.5">2.49kOhm</text>
<text x="191.5" y="146">R15</text>
</g>
<g font-size="1.6" fill="#800000">
<text x="61.9" y="44.3">5V_ISO</text>
<text x="152.4" y="46.5">5V_ISO</text>
<text x="253.4" y="43.1">5V_ISO</text>
<text x="21.8" y="54.7">1.8V</text>
<text x="116.1" y="56.6">2.5V</text>
<text x="214.9" y="57.1">3.3V</text>
<text x="61.2" y="84.2">GND_ISO</text>
<text x="151.7" y="86.6">GND_ISO</text>
<text x="252.7" y="91.2">GND_ISO</text>
<text x="113.2" y="103.1">5V_ISO</text>
<text x="204.1" y="108.6">5V_ISO</text>
<text x="78.1" y="124.1">4V</text>
<text x="165.9" y="123.4">4.5V</text>
<text x="112.5" y="162">GND_ISO</text>
<text x="203.3" y="158.9">GND_ISO</text>
</g>
<g font-size="1.5">
<text x="6.5" y="16">THIS DOCUMENT AND THE DATA DISCLOSED HEREIN OR</text>
<text x="6.5" y="17.8">HEREWITH IS THE PROPERTY OF ALTIUM LIMITED AND MAY</text>
<text x="21.3" y="12.6">8</text>
<text x="57.8" y="12.6">7</text>
<text x="94.4" y="12.6">6</text>
<text x="131" y="12.6">5</text>
<text x="167.6" y="12.6">4</text>
<text x="204.1" y="12.6">3</text>
<text x="240.7" y="12.6">2</text>
<text x="277" y="12.6">1</text>
<text x="6.5" y="19.5">BE FREELY DISTRIBUTED IN WHOLE. NO RIGHTS ARE</text>
<text x="6.5" y="21.2">RESERVED OR EXPRESS OR IMPLIED WARANTEE GIVEN.</text>
<text x="3.5" y="28.4">F</text>
<text x="292.6" y="28.4">F</text>
<text x="3.4" y="59.9">E</text>
<text x="292.6" y="59.9">E</text>
<text x="60.7" y="66.8" transform="rotate(-90 60.7 66.8)">1</text>
<text x="64.2" y="66.8" transform="rotate(-90 64.2 66.8)">3</text>
<text x="151.3" y="67.1" transform="rotate(-90 151.3 67.1)">1</text>
<text x="154.7" y="67.1" transform="rotate(-90 154.7 67.1)">3</text>
<text x="64.2" y="72" transform="rotate(-90 64.2 72)">2</text>
<text x="154.7" y="72.4" transform="rotate(-90 154.7 72.4)">2</text>
<text x="252.3" y="72.3" transform="rotate(-90 252.3 72.3)">1</text>
<text x="255.7" y="77.6" transform="rotate(-90 255.7 77.6)">2</text>
<text x="255.7" y="72.3" transform="rotate(-90 255.7 72.3)">3</text>
<text x="3.4" y="91.5">D</text>
<text x="292.5" y="91.5">D</text>
<text x="115.4" y="111.7" transform="rotate(-90 115.4 111.7)">2</text>
<text x="3.4" y="123">C</text>
<text x="99.6" y="125.6" transform="rotate(-90 99.6 125.6)">2</text>
<text x="115.4" y="120.2" transform="rotate(-90 115.4 120.2)">1</text>
<text x="190.5" y="125" transform="rotate(-90 190.5 125)">2</text>
<text x="292.5" y="123">C</text>
<text x="99.6" y="134.2" transform="rotate(-90 99.6 134.2)">1</text>
<text x="190.5" y="133.4" transform="rotate(-90 190.5 133.4)">1</text>
<text x="112" y="141.6" transform="rotate(-90 112 141.6)">1</text>
<text x="115.4" y="141.6" transform="rotate(-90 115.4 141.6)">3</text>
<text x="202.9" y="139.7" transform="rotate(-90 202.9 139.7)">1</text>
<text x="206.3" y="139.7" transform="rotate(-90 206.3 139.7)">3</text>
<text x="115.4" y="146.9" transform="rotate(-90 115.4 146.9)">2</text>
<text x="206.3" y="145" transform="rotate(-90 206.3 145)">2</text>
<text x="3.4" y="154.6">B</text>
<text x="292.6" y="154.6">B</text>
<text x="3.4" y="186.1">A</text>
<text x="292.5" y="186.1">A</text>
<text x="21.3" y="198.5">8</text>
<text x="57.8" y="198.5">7</text>
<text x="94.4" y="198.5">6</text>
<text x="131" y="198.5">5</text>
<text x="167.6" y="198.5">4</text>
<text x="204.1" y="198.5">3</text>
<text x="240.7" y="198.5">2</text>
<text x="277" y="198.5">1</text>
</g>
<g font-size="1.4">
<text x="231.1" y="12.7">5</text>
<text x="233.7" y="15.6">REVISION</text>
<text x="253.4" y="15.6">DESCRIPTION</text>
<text x="276.2" y="15.6">DATE</text>
<text x="283.2" y="15.6">APPROVED</text>
<text x="272.3" y="173.5">ADDRESS 1</text>
<text x="291.6" y="170.2" transform="rotate(90 291.6 170.2)">5</text>
<text x="272" y="177.2">ADDRESS 3</text>
<text x="272.2" y="178.7">ADDRESS 4</text>
<text x="272.2" y="175.3">ADDRESS 2</text>
</g>
<g font-size="1.2">
<text x="229.9" y="173.6">PROJECT</text>
<text x="205.6" y="176.8">ENG:</text>
<text x="205.6" y="179.4">DSN:</text>
<text x="210.4" y="177.9">*</text>
<text x="210.8" y="174.4">APPROVALS</text>
<text x="223.4" y="177.9">--/--/--</text>
<text x="224.2" y="174.4">DATE</text>
<text x="205.6" y="182">CHK:</text>
<text x="209.4" y="185.3">REFERENCE DOCUMENTS</text>
<text x="210.4" y="180.5">*</text>
<text x="210.4" y="182.9">*</text>
<text x="223.4" y="180.5">--/--/--</text>
<text x="223.4" y="183">--/--/--</text>
<text x="229.7" y="180.3">PROJECT REVISION:</text>
<text x="229.9" y="182.9">TITLE</text>
<text x="248.6" y="180.1">DOCUMENT REVISION:</text>
<text x="267.5" y="180.1">DESIGN ITEM:</text>
<text x="205.6" y="187.2">BOM:</text>
<text x="205.8" y="189.7">ASSY DWG:</text>
<text x="230.7" y="189.7">SIZE</text>
<text x="234.9" y="189.7">CAGE CODE</text>
<text x="244.3" y="189.7">DWG NO.</text>
<text x="287.4" y="189.7">REV</text>
<text x="205.6" y="192.3">FAB DWG:</text>
<text x="205.6" y="194.9">PCB DWG:</text>
<text x="229.7" y="194.9">SCALE:</text>
<text x="240.9" y="194.9">FILE NAME</text>
<text x="274.5" y="194.9">SHEET</text>
<text x="284.4" y="194.9">OF</text>
</g>
<g font-size=".9">
<text x="223" y="13.6">DWG. NO.</text>
<text x="228" y="13.6">REV. SHT.</text>
<text x="293.1" y="155.1" transform="rotate(90 293.1 155.1)">DWG. NO.</text>
<text x="293.1" y="167.1" transform="rotate(90 293.1 167.1)">REV. SHT.</text>
</g>
</svg>
